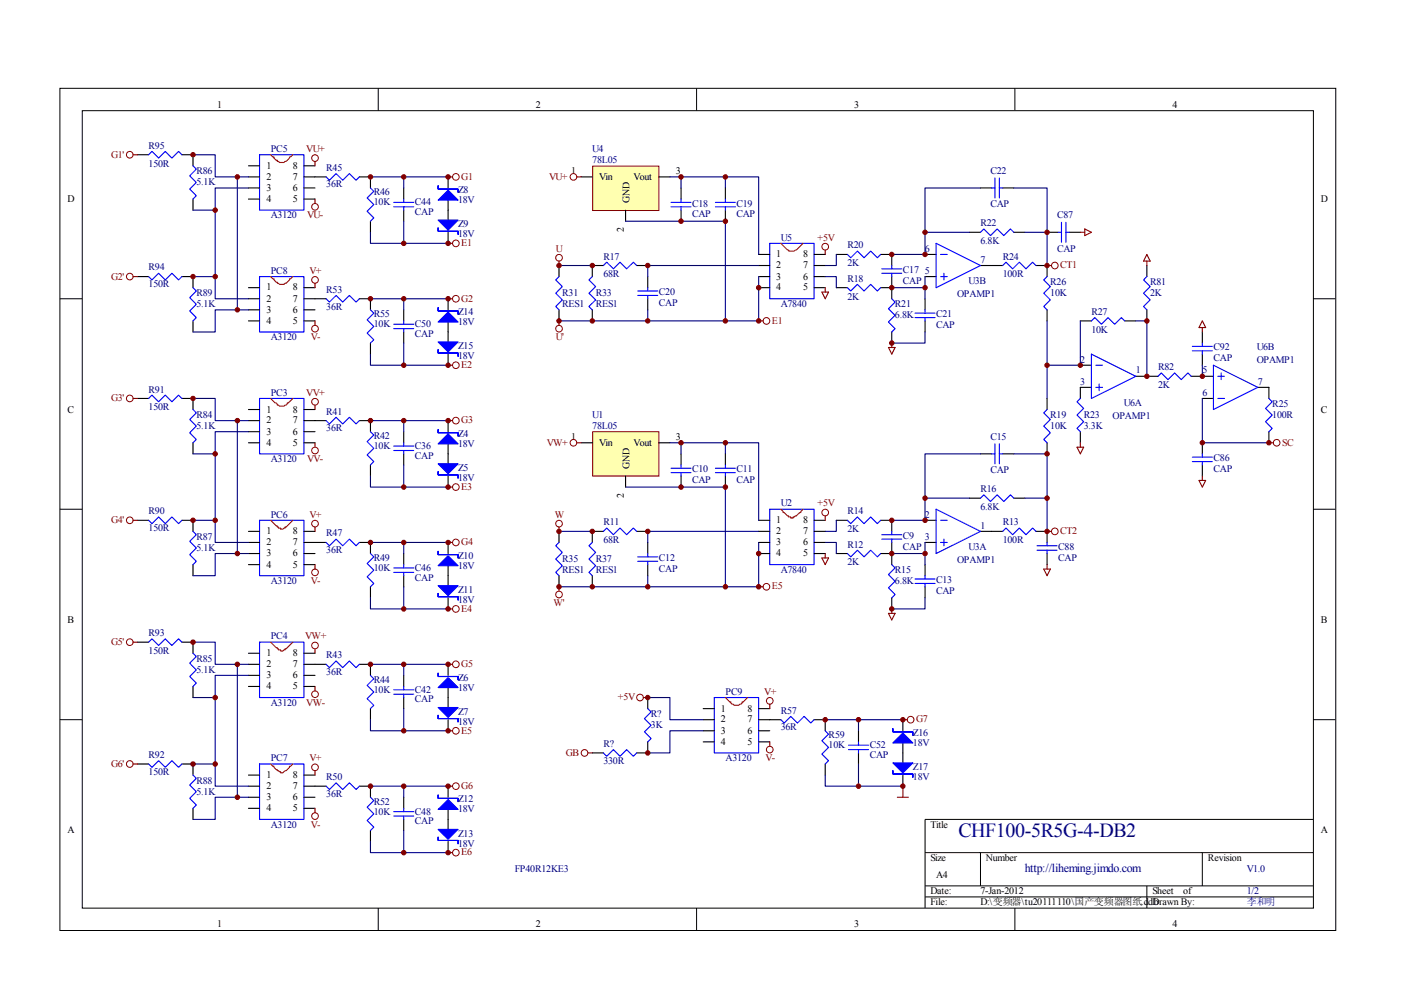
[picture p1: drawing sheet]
<svg xmlns="http://www.w3.org/2000/svg" width="297mm" height="210mm" viewBox="0 0 297 210" stroke-linecap="round" stroke-linejoin="round" font-family="sans-serif">
<g fill="none" stroke="#000" stroke-width=".21">
<path d="M12.7 18.7h270.5v178.6h-270.5zM80.2 18.7v4.7M147.7 18.7v4.7M215.2 18.7v4.7M17.4 23.5h261.1v169h-261.1zM12.7 63.3h4.7M278.4 63.3h4.7M12.7 108h4.7M278.4 108h4.7M12.7 152.6h4.7M278.4 152.6h4.7M278.4 173.7h-82.3v18.8"/>
<path d="M80.2 192.5v4.7M147.7 192.5v4.7M196.1 180.8h82.3M196.1 187.8h82.3M196.1 190.2h82.3M207.9 180.8v7M215.2 192.5v4.7M243.2 187.8v4.7M254.9 180.8v7"/>
</g>
<g fill="none" stroke="#00f" stroke-width=".23">
<path d="M31.5 32.8l.7-.7 1.4 1.4 1.4-1.4 1.4 1.4 1.5-1.4 .7 .7M40.9 35.2l.7 .7-1.4 1.4 1.4 1.4-1.4 1.4 1.4 1.4-.7 .7M55 32.8h9.4v11.8h-9.4zM69.1 37.5l.7 .7 1.5-1.4 1.4 1.4 1.4-1.4 1.4 1.4 .7-.7M78.5 39.9l.8 .7-1.5 1.4 1.5 1.4-1.5 1.4 1.5 1.4-.8 .7M31.5 58.6l.7 .7 1.4-1.4 1.4 1.4 1.4-1.4 1.5 1.4 .7-.7M55 58.6h9.4v11.8h-9.4zM83.5 42.9h4.2M83.5 43.9h4.2M85.6 42.2v.7M85.6 43.9v.7M163.2 51.6h9.4v11.7h-9.4z"/>
<path d="M40.9 61l.7 .7-1.4 1.4 1.4 1.4-1.4 1.4 1.4 1.4-.7 .7M69.1 63.3l.7 .7 1.5-1.4 1.4 1.4 1.4-1.4 1.4 1.4 .7-.7M78.5 65.7l.8 .7-1.5 1.4 1.5 1.4-1.5 1.4 1.5 1.4-.8 .7M83.5 68.7h4.2M83.5 69.7h4.2M85.6 68v.7M85.6 69.7v.7M31.5 84.5l.7-.7 1.4 1.4 1.4-1.4 1.4 1.4 1.5-1.4 .7 .7M40.9 86.8l.7 .7-1.4 1.4 1.4 1.5-1.4 1.4 1.4 1.4-.7 .7M55 84.5h9.4v11.7h-9.4zM69.1 89.2l.7 .7 1.5-1.4 1.4 1.4 1.4-1.4 1.4 1.4 .7-.7M78.5 91.5l.8 .7-1.5 1.4 1.5 1.5-1.5 1.4 1.5 1.4-.8 .7"/>
<path d="M83.5 94.6h4.2M83.5 95.5h4.2M85.6 93.9v.7M85.6 95.5v.7M31.5 110.3l.7 .7 1.4-1.4 1.4 1.4 1.4-1.4 1.5 1.4 .7-.7M40.9 112.7l.7 .7-1.4 1.4 1.4 1.4-1.4 1.4 1.4 1.4-.7 .7M55 110.3h9.4v11.8h-9.4zM69.1 115l.7 .7 1.5-1.4 1.4 1.4 1.4-1.4 1.4 1.4 .7-.7M78.5 117.4l.8 .7-1.5 1.4 1.5 1.4-1.5 1.4 1.5 1.4-.8 .7M85.6 119.7v.7M31.5 136.2l.7-.8 1.4 1.5 1.4-1.5 1.4 1.5 1.5-1.5 .7 .8M40.9 138.5l.7 .7-1.4 1.4 1.4 1.4-1.4 1.4 1.4 1.4-.7 .7"/>
<path d="M55 136.2h9.4v11.7h-9.4zM83.5 120.4h4.2M83.5 121.4h4.2M85.6 121.4v.7M69.1 140.9l.7 .7 1.5-1.5 1.4 1.5 1.4-1.5 1.4 1.5 .7-.7M78.5 143.2l.8 .7-1.5 1.4 1.5 1.4-1.5 1.4 1.5 1.4-.8 .7M83.5 146.3h4.2M83.5 147.2h4.2M85.6 145.5v.8M85.6 147.2v.7M31.5 162l.7 .7 1.4-1.4 1.4 1.4 1.4-1.4 1.5 1.4 .7-.7M40.9 164.3l.7 .7-1.4 1.5 1.4 1.4-1.4 1.4 1.4 1.4-.7 .7"/>
<path d="M55 162h9.4v11.7h-9.4zM69.1 166.7l.7 .7 1.5-1.4 1.4 1.4 1.4-1.4 1.4 1.4 .7-.7M78.5 169l.8 .7-1.5 1.4 1.5 1.5-1.5 1.4 1.5 1.4-.8 .7M83.5 172.1h4.2M83.5 173h4.2M85.6 171.4v.7M85.6 173v.7"/>
</g>
<g fill="none" stroke="#000" stroke-width=".23">
<path d="M29.2 32.8h2.3M38.6 32.8h2.3v2.4M52.7 35.2h2.3M52.7 37.5h2.3M52.7 39.9h2.3M64.4 35.2h2.4M64.4 37.5h4.7M64.4 39.9h2.4M76.2 37.5h2.3v2.4M85.6 39.9v2.3M95 37.5v2.4M29.2 58.6h2.3"/>
<path d="M38.6 58.6h2.3v2.4M40.9 42.2v2.4M52.7 42.2h2.3M64.4 42.2h2.4M78.5 46.9v2.4M85.6 44.6v2.3M95 42.2v4.7M95 49.3v2.3M160.9 58.6h2.3M160.9 53.9h2.3M160.9 56.3h2.3M172.6 58.6h2.4"/>
<path d="M172.6 53.9h2.4M172.6 56.3h2.4M40.9 68v2.4M52.7 61h2.3M52.7 63.3h2.3M52.7 65.7h2.3M52.7 68h2.3M64.4 61h2.4M64.4 63.3h4.7M64.4 65.7h2.4M64.4 68h2.4M76.2 63.3h2.3v2.4"/>
<path d="M78.5 72.7v2.4M85.6 65.7v2.3M85.6 70.4v2.3M95 63.3v2.4M95 68v4.7M95 75.1v2.3M160.9 61h2.3M172.6 61h2.4M29.2 84.5h2.3M38.6 84.5h2.3v2.3M40.9 93.9v2.3M52.7 86.8h2.3"/>
<path d="M52.7 89.2h2.3M52.7 91.5h2.3M52.7 93.9h2.3M64.4 86.8h2.4M64.4 89.2h4.7M64.4 91.5h2.4M64.4 93.9h2.4M76.2 89.2h2.3v2.3M78.5 98.6v2.3M85.6 91.5v2.4M85.6 96.2v2.4M95 89.2v2.3"/>
<path d="M95 93.9v4.7M29.2 110.3h2.3M38.6 110.3h2.3v2.4M40.9 119.7v2.4M52.7 112.7h2.3M52.7 115h2.3M52.7 117.4h2.3M52.7 119.7h2.3M64.4 112.7h2.4M64.4 115h4.7M64.4 117.4h2.4M64.4 119.7h2.4"/>
<path d="M76.2 115h2.3v2.4M85.6 117.4v2.3M95 100.9v2.4M95 115v2.4M95 119.7v4.7M29.2 136.2h2.3M38.6 136.2h2.3v2.3M52.7 138.5h2.3M64.4 138.5h2.4M78.5 124.4v2.4M85.6 122.1v2.3M95 126.8v2.3"/>
<path d="M40.9 145.5v2.4M52.7 140.9h2.3M52.7 143.2h2.3M52.7 145.5h2.3M64.4 140.9h4.7M64.4 143.2h2.4M64.4 145.5h2.4M76.2 140.9h2.3v2.3M78.5 150.2v2.4M85.6 143.2v2.3M85.6 147.9v2.3M95 140.9v2.3"/>
<path d="M95 145.5v4.7M95 152.6v2.3M29.2 162h2.3M38.6 162h2.3v2.3M40.9 171.4v2.3M52.7 164.3h2.3M52.7 166.7h2.3M52.7 169h2.3M52.7 171.4h2.3M64.4 164.3h2.4M64.4 166.7h4.7M64.4 169h2.4"/>
<path d="M64.4 171.4h2.4M76.2 166.7h2.3v2.3M78.5 176.1v2.3M85.6 169v2.4M85.6 173.7v2.4M95 166.7v2.3M95 171.4v4.7M95 178.4v2.4"/>
</g>
<path d="M57.4 32.8l.5 .5h.2a.83 .83 0 0 0 .7 .7v.2a1.83 1.83 0 0 0 2.1-.2l.5-.5v-.2h.2l.5-.5M57.4 58.6l.5 .5h.2a.82 .82 0 0 0 .7 .7v.3a1.81 1.81 0 0 0 2.1-.3l.5-.5v-.2h.2l.5-.5M165.6 51.6l1.4 1.4h.2v.2a2.17 2.17 0 0 0 2.1-.7l1-.9M57.4 84.5l.9 .9h.3a1.17 1.17 0 0 0 1.8 .5h.3l.2-.5h.2l1-.9M57.4 110.3l1.2 1.2h.2v.2h.2v.3h.5v.2h.5l.4-.2v-.3h.3l1.4-1.4M57.4 136.2l1.2 1.1h.2v.3h.2v.2h.5v.2h.5l.4-.2v-.2h.3l1.4-1.4M57.4 162l.5 .5h.2a.82 .82 0 0 0 .7 .7v.2l.7 .2v.3a.74 .74 0 0 0 .9-.5h.3l.7-.7v-.2h.2l.5-.5" fill="none" stroke="#f00" stroke-width=".23"/>
<g fill="#00f" stroke="#00f" stroke-width=".23">
<path d="M92.9 42.4l2.1-2.1 2.1 2.1z"/>
<path d="M92.9 46.7h4.2l-2.1 2.1z"/>
<path d="M92.9 68.3l2.1-2.1 2.1 2.1z"/>
<path d="M92.9 72.5h4.2l-2.1 2.1z"/>
<path d="M92.9 94.1l2.1-2.1 2.1 2.1z"/>
<path d="M92.9 98.3h4.2l-2.1 2.1z"/>
<path d="M92.9 119.9l2.1-2.1 2.1 2.1z"/>
<path d="M92.9 124.2h4.2l-2.1 2.1z"/>
<path d="M92.9 145.8l2.1-2.1 2.1 2.1z"/>
<path d="M92.9 150h4.2l-2.1 2.1z"/>
<path d="M92.9 171.6l2.1-2.1 2.1 2.1z"/>
<path d="M92.9 175.8h4.2l-2.1 2.2z"/>
<path d="M92.9 39.4v.7h4.2v.7v-.7h-4.2z" fill-rule="evenodd"/>
<path d="M92.9 48.3v.7h4.2v.7v-.7h-4.2z" fill-rule="evenodd"/>
<path d="M92.9 65.2v.7h4.2v.7v-.7h-4.2z" fill-rule="evenodd"/>
<path d="M92.9 74.1v.8h4.2v.7v-.7h-4.2z" fill-rule="evenodd"/>
<path d="M92.9 91.1v.7h4.2v.7v-.7h-4.2z" fill-rule="evenodd"/>
<path d="M92.9 100v.7h4.2v.7v-.7h-4.2z" fill-rule="evenodd"/>
<path d="M92.9 116.9v.7h4.2v.7v-.7h-4.2z" fill-rule="evenodd"/>
<path d="M92.9 125.8v.7h4.2v.7v-.7h-4.2z" fill-rule="evenodd"/>
<path d="M92.9 142.7v.7h4.2v.7v-.7h-4.2z" fill-rule="evenodd"/>
<path d="M92.9 151.7v.7h4.2v.7v-.7h-4.2z" fill-rule="evenodd"/>
<path d="M92.9 168.6v.7h4.2v.7v-.7h-4.2z" fill-rule="evenodd"/>
<path d="M92.9 177.5v.7h4.2v.7v-.7h-4.2z" fill-rule="evenodd"/>
</g>
<g fill="none" stroke="#800000" stroke-width=".21">
<circle cx="27.5" cy="32.8" r=".71"/>
<circle cx="66.8" cy="33.5" r=".71"/>
<circle cx="96.7" cy="37.5" r=".7"/>
<circle cx="27.5" cy="58.6" r=".71"/>
<circle cx="66.8" cy="43.9" r=".71"/>
<circle cx="66.8" cy="59.3" r=".71"/>
<circle cx="96.7" cy="51.6" r=".71"/>
<circle cx="66.8" cy="69.7" r=".71"/>
<circle cx="96.7" cy="63.3" r=".7"/>
<circle cx="96.7" cy="77.4" r=".7"/>
<circle cx="27.5" cy="84.5" r=".71"/>
<circle cx="66.8" cy="85.2" r=".71"/>
<circle cx="66.8" cy="95.5" r=".71"/>
<circle cx="96.7" cy="89.2" r=".7"/>
<circle cx="27.5" cy="110.3" r=".71"/>
<circle cx="66.8" cy="111" r=".71"/>
<circle cx="96.7" cy="115" r=".7"/>
<circle cx="96.7" cy="103.3" r=".7"/>
<circle cx="27.5" cy="136.2" r=".71"/>
<circle cx="66.8" cy="121.4" r=".71"/>
<circle cx="66.8" cy="136.9" r=".71"/>
<circle cx="96.7" cy="129.1" r=".71"/>
<circle cx="66.8" cy="147.2" r=".71"/>
<circle cx="96.7" cy="140.8" r=".71"/>
<circle cx="96.7" cy="154.9" r=".7"/>
<circle cx="27.5" cy="162" r=".71"/>
<circle cx="66.8" cy="173" r=".71"/>
<circle cx="66.8" cy="162.7" r=".71"/>
<circle cx="96.7" cy="166.7" r=".7"/>
<circle cx="96.7" cy="180.8" r=".7"/>
</g>
<g fill="none" stroke="#800000" stroke-width=".23">
<path d="M28.2 32.8h1M66.8 34.2v1M95 37.5h.9M28.2 58.6h1M66.8 42.2v.9M95 51.6h.9M66.8 60.1v.9M66.8 68v1M95 63.3h.9M95 77.4h.9M28.2 84.5h1M66.8 85.9v.9"/>
<path d="M66.8 93.9v.9M95 89.2h.9M28.2 110.3h1M66.8 111.7v1M66.8 119.7v1M95 103.3h.9M95 115h.9M28.2 136.2h1M66.8 137.6v.9M95 129.1h.9M66.8 145.5v1M95 140.9h.9"/>
<path d="M95 154.9h.9M28.2 162h1M66.8 163.4v.9M66.8 171.4v.9M95 166.7h.9M95 180.8h.9"/>
</g>
<g fill="none" stroke="#000080" stroke-width=".23">
<path d="M40.9 32.8h4.7v4.7h7.1M50.3 37.5v28.2M52.7 39.9h-7.1v4.7h-4.7M78.5 37.5h16.5M85.6 37.5v2.4M40.9 58.6h4.7v4.7h7.1M45.6 44.6v14M78.5 49.3v2.3h16.5M85.6 46.9v4.7M52.7 65.7h-7.1v4.7h-4.7M78.5 75.1v2.3h16.5M78.5 63.3h16.5"/>
<path d="M85.6 63.3v2.4M85.6 72.7v4.7M40.9 84.5h4.7v4.7h7.1M45.6 96.2v14.1M50.3 89.2v28.2M52.7 91.5h-7.1v4.7h-4.7M78.5 89.2h16.5M85.6 89.2v2.3M85.6 98.6v4.7M40.9 110.3h4.7v4.7h7.1M52.7 117.4h-7.1v4.7h-4.7M78.5 100.9v2.4h16.5"/>
<path d="M78.5 115h16.5M85.6 115v2.4M40.9 136.2h4.7v4.7h7.1M78.5 126.8v2.3h16.5M85.6 124.4v4.7M45.6 147.9v14.1M50.3 140.9v28.1M52.7 143.2h-7.1v4.7h-4.7M78.5 152.6v2.3h16.5M78.5 140.9h16.5M85.6 140.9v2.3M85.6 150.2v4.7"/>
<path d="M40.9 162h4.7v4.7h7.1M52.7 169h-7.1v4.7h-4.7M78.5 178.4v2.4h16.5M78.5 166.7h16.5M85.6 166.7v2.3M85.6 176.1v4.7"/>
</g>
<g fill="#800000" stroke="#800000" stroke-width=".21">
<circle cx="40.9" cy="32.8" r=".47"/>
<circle cx="78.5" cy="37.5" r=".47"/>
<circle cx="95" cy="37.5" r=".47"/>
<circle cx="95" cy="51.6" r=".47"/>
<circle cx="85.6" cy="51.6" r=".47"/>
<circle cx="85.6" cy="37.5" r=".47"/>
<circle cx="78.5" cy="63.3" r=".47"/>
<circle cx="85.6" cy="77.4" r=".47"/>
<circle cx="85.6" cy="63.3" r=".47"/>
<circle cx="40.9" cy="84.5" r=".47"/>
<circle cx="78.5" cy="89.2" r=".47"/>
<circle cx="85.6" cy="103.3" r=".47"/>
<circle cx="85.6" cy="89.2" r=".47"/>
<circle cx="78.5" cy="115" r=".47"/>
<circle cx="85.6" cy="129.1" r=".47"/>
<circle cx="85.6" cy="115" r=".47"/>
<circle cx="40.9" cy="136.2" r=".47"/>
<circle cx="78.5" cy="140.8" r=".47"/>
<circle cx="85.6" cy="154.9" r=".47"/>
<circle cx="85.6" cy="140.8" r=".47"/>
<circle cx="78.5" cy="166.7" r=".47"/>
<circle cx="85.6" cy="180.8" r=".47"/>
<circle cx="85.6" cy="166.7" r=".47"/>
<circle cx="45.6" cy="44.6" r=".47"/>
<circle cx="45.6" cy="58.6" r=".47"/>
<circle cx="50.3" cy="65.7" r=".47"/>
<circle cx="50.3" cy="37.5" r=".47"/>
<circle cx="45.6" cy="96.2" r=".47"/>
<circle cx="45.6" cy="110.3" r=".47"/>
<circle cx="50.3" cy="117.4" r=".47"/>
<circle cx="50.3" cy="89.2" r=".47"/>
<circle cx="45.6" cy="147.9" r=".47"/>
<circle cx="45.6" cy="162" r=".47"/>
<circle cx="50.3" cy="169" r=".47"/>
<circle cx="50.3" cy="140.8" r=".47"/>
<circle cx="95" cy="89.2" r=".47"/>
<circle cx="95" cy="103.3" r=".47"/>
<circle cx="95" cy="115" r=".47"/>
<circle cx="95" cy="129.1" r=".47"/>
<circle cx="95" cy="63.3" r=".47"/>
<circle cx="95" cy="77.4" r=".47"/>
<circle cx="95" cy="140.8" r=".47"/>
<circle cx="95" cy="154.9" r=".47"/>
<circle cx="95" cy="166.7" r=".47"/>
<circle cx="95" cy="180.8" r=".47"/>
<circle cx="40.9" cy="58.6" r=".47"/>
<circle cx="40.9" cy="110.3" r=".47"/>
<circle cx="40.9" cy="162" r=".47"/>
</g>
<path d="M125.7 35.3h14v9.3h-14z" fill="#ffffb0"/>
<g fill="none" stroke="#800000" stroke-width=".21">
<path d="M125.6 35.2h14.1v9.4h-14.1z"/>
<circle cx="121.6" cy="37.5" r=".7"/>
<circle cx="118.5" cy="54.7" r=".71"/>
<circle cx="175" cy="52.3" r=".71"/>
<circle cx="118.5" cy="69.7" r=".7"/>
<circle cx="162.5" cy="68" r=".71"/>
<circle cx="270.7" cy="93.9" r=".7"/>
</g>
<g fill="none" stroke="#000" stroke-width=".23">
<path d="M123.2 37.5h2.4M139.7 37.5h2.3M144.4 39.9v2.3M153.8 39.9v2.3M207.9 39.9h2.3M212.6 39.9h2.3M118.5 56.3v2.3M127.9 56.3h-2.3v2.3M132.6 44.6v2.3M135 56.3h2.3M137.3 58.6v2.4M144.4 44.6v2.3"/>
<path d="M153.8 44.6v2.3M177.3 53.9h2.4M186.7 53.9h2.4M196.1 53.9h2.4M196.1 58.6h2.4M205.5 49.3h2.4M207.9 56.3h4.7M214.9 49.3h2.4M219.6 56.3h2.4M243.2 56.3v2.3M118.5 65.7v2.3M125.6 65.7v2.3"/>
<path d="M137.3 63.3v2.4M177.3 61h2.4M186.7 61h2.4v2.3M189.1 70.4v2.3M196.1 63.3v2.4M196.1 68v2.4M229 68h2.4M229 77.4h2.4M238.5 68h2.3M240.8 79.8h4.7M243.2 65.7v2.3M252.6 79.8h4.7"/>
<path d="M229 91.5v2.4M231.4 82.1h-2.4v2.4M254.9 84.5h2.4M266.7 82.1h2.3v2.4M269 91.5v2.4M160.9 110.3h2.3M160.9 112.7h2.3M160.9 115h2.3M160.9 117.4h2.3M172.6 110.3h2.4M172.6 112.7h2.4M172.6 115h2.4"/>
<path d="M172.6 117.4h2.4"/>
</g>
<g fill="none" stroke="#00f" stroke-width=".23">
<path d="M210.2 39.9h.7M210.9 37.7v4.3M211.9 39.9h.7M211.9 37.7v4.3M118.5 58.6l-.7 .7 1.4 1.5-1.4 1.4 1.4 1.4-1.4 1.4 .7 .7M125.6 58.6l-.7 .7 1.4 1.5-1.4 1.4 1.4 1.4-1.4 1.4 .7 .7M127.9 56.3l.7-.7 1.4 1.4 1.5-1.4 1.4 1.4 1.4-1.4 .7 .7M142.3 42.9h4.2M142.3 43.9h4.2M144.4 42.2v.7M144.4 43.9v.7M151.7 42.9h4.2"/>
<path d="M151.7 43.9h4.2M153.8 42.2v.7M153.8 43.9v.7M179.7 53.9l.7 .8 1.4-1.5 1.4 1.5 1.4-1.5 1.4 1.5 .7-.8M198.5 51.6l9.4 4.7-9.4 4.7zM199.4 53.9h1.4M199.4 58.6h1.4M200.1 57.9v1.4M207.9 49.3l.7-.8 1.4 1.5 1.4-1.5 1.4 1.5 1.4-1.5 .7 .8M212.6 56.3l.7-.7 1.4 1.4 1.4-1.4 1.4 1.4 1.4-1.4 .7 .7M243.2 58.6l-.7 .7 1.4 1.5-1.4 1.4 1.4 1.4-1.4 1.4 .7 .7M135.2 61.7h4.3"/>
<path d="M135.2 62.6h4.3M137.3 61v.7M137.3 62.6v.7M179.7 61l.7 .7 1.4-1.4 1.4 1.4 1.4-1.4 1.4 1.4 .7-.7M189.1 63.3l.7 .7-1.4 1.5 1.4 1.4-1.4 1.4 1.4 1.4-.7 .7M194 66.4h4.2M194 67.3h4.2M196.1 65.7v.7M196.1 67.3v.7M231.4 68l.7-.7 1.4 1.4 1.4-1.4 1.4 1.4 1.4-1.4 .8 .7M231.4 75.1l9.4 4.7-9.4 4.7zM232.3 77.4h1.5"/>
<path d="M245.5 79.8l.7-.7 1.4 1.4 1.4-1.4 1.4 1.4 1.5-1.4 .7 .7M257.3 77.4l9.4 4.7-9.4 4.7zM258.2 79.8h1.4M258.9 79.1v1.4M229 84.5l-.7 .7 1.5 1.4-1.5 1.4 1.5 1.4-1.5 1.4 .7 .7M232.3 82.1h1.5M233 81.4v1.4M258.2 84.5h1.4M269 84.5l.7 .7-1.4 1.4 1.4 1.4-1.4 1.4 1.4 1.4-.7 .7M163.2 108h9.4v11.7h-9.4z"/>
</g>
<g fill="none" stroke="#800000" stroke-width=".23">
<path d="M122.3 37.5h.9M118.5 55.4v.9M175 53v.9M243.2 53.9l.7 1.5h-1.4zM243.2 55.4v.9M118.5 68v1M160.9 68h.9M174.3 61.9h1.4l-.7 1.4zM175 61v.9M188.4 73.7h1.4l-.7 1.4zM189.1 72.7v1M228.3 94.8h1.5l-.8 1.4z"/>
<path d="M229 93.9v.9M269 93.9h1"/>
</g>
<g fill="none" stroke="#000080" stroke-width=".23">
<path d="M142 37.5h18.9v16.4M144.4 37.5v2.4M153.8 37.5v2.4M207.9 39.9h-11.8v14h-7M214.9 39.9h7.1v16.4M118.5 56.3h7.1M132.6 46.9h21.2v21.1M160.9 56.3h-23.6v2.3M160.9 58.6v9.4h-42.4M175 58.6h2.3v2.4M177.3 53.9v2.4h-2.3M196.1 58.6v4.7"/>
<path d="M196.1 49.3h9.4M217.3 49.3h4.7M137.3 65.7v2.3M189.1 61h7M196.1 70.4v2.3h-7M229 68v9.4M240.8 68h2.4v11.8"/>
</g>
<g fill="#800000" stroke="#800000" stroke-width=".21">
<circle cx="160.9" cy="61" r=".47"/>
<circle cx="125.6" cy="56.3" r=".47"/>
<circle cx="137.3" cy="56.3" r=".47"/>
<circle cx="125.6" cy="68" r=".47"/>
<circle cx="118.5" cy="68" r=".47"/>
<circle cx="118.5" cy="56.3" r=".47"/>
<circle cx="144.4" cy="37.5" r=".47"/>
<circle cx="144.4" cy="46.9" r=".47"/>
<circle cx="153.8" cy="37.5" r=".47"/>
<circle cx="153.8" cy="46.9" r=".47"/>
<circle cx="160.9" cy="68" r=".47"/>
<circle cx="137.3" cy="68" r=".47"/>
<circle cx="153.8" cy="68" r=".47"/>
<circle cx="189.1" cy="72.7" r=".47"/>
<circle cx="196.1" cy="53.9" r=".47"/>
<circle cx="196.1" cy="61" r=".47"/>
<circle cx="196.1" cy="49.3" r=".47"/>
</g>
<path d="M165.6 108l.4 .4v.3h.3l.7 .7h.2v.2h.5v.2h.4v-.2l.7-.2 .8-.7h.2v-.3l.5-.4" fill="none" stroke="#f00" stroke-width=".23"/>
<path d="M125.7 91.6h14v9.3h-14z" fill="#ffffb0"/>
<g fill="none" stroke="#800000" stroke-width=".21">
<path d="M125.6 91.5h14.1v9.4h-14.1z"/>
<circle cx="223.6" cy="56.3" r=".7"/>
<circle cx="121.6" cy="93.9" r=".7"/>
<circle cx="118.5" cy="111" r=".7"/>
<circle cx="175" cy="108.7" r=".71"/>
<circle cx="223.6" cy="112.7" r=".71"/>
<circle cx="118.5" cy="126.1" r=".71"/>
<circle cx="162.5" cy="124.4" r=".71"/>
<circle cx="123.9" cy="159.6" r=".71"/>
<circle cx="135.7" cy="147.9" r=".71"/>
<circle cx="163.2" cy="148.6" r=".71"/>
<circle cx="163.2" cy="158.9" r=".71"/>
<circle cx="193.1" cy="152.6" r=".71"/>
</g>
<g fill="none" stroke="#000" stroke-width=".23">
<path d="M189.1 53.9v2.4M189.1 58.6v2.4M222 56.3v2.3M222 49.3h2.3M226.7 49.3h2.3M222 65.7v2.3M254.9 70.4v2.3M254.9 75.1v2.3M123.2 93.9h2.4M139.7 93.9h2.3M144.4 96.2v2.4M153.8 96.2v2.4"/>
<path d="M207.9 96.2h2.3M212.6 96.2h2.3M222 84.5v2.3M222 93.9v2.3M254.9 93.9v2.3M254.9 98.6v2.3M118.5 112.7v2.3M127.9 112.7h-2.3v2.3M132.6 100.9v2.4M135 112.7h2.3M137.3 115v2.4M137.3 119.7v2.4"/>
<path d="M144.4 100.9v2.4M153.8 100.9v2.4M177.3 110.3h2.4M177.3 117.4h2.4M186.7 110.3h2.4v2.4M186.7 117.4h2.4M189.1 115v4.7M196.1 110.3h2.4M196.1 115h2.4M196.1 119.7v2.4M205.5 105.6h2.4M207.9 112.7h4.7"/>
<path d="M214.9 105.6h2.4M219.6 112.7h2.4v2.3M222 117.4v2.3M118.5 122.1v2.3M125.6 122.1v2.3M189.1 126.8v2.3M196.1 124.4v2.4M125.6 159.6h2.3M137.3 147.9v2.3M137.3 157.3v2.3h-2.3M149.1 150.2h2.3M149.1 152.6h2.3"/>
<path d="M149.1 154.9h2.3M149.1 157.3h2.3M160.9 150.2h2.3M160.9 152.6h4.7M160.9 154.9h2.3M160.9 157.3h2.3M172.6 152.6h2.4v2.3M182 154.9v2.4M182 159.6v2.4M191.4 152.6v2.3M191.4 157.3v4.7M175 162v2.3"/>
<path d="M191.4 164.3v2.4"/>
</g>
<g fill="none" stroke="#00f" stroke-width=".23">
<path d="M187 57.9h4.2M187 57h4.2M189.1 56.3v.7M189.1 57.9v.7M222 58.6l-.7 .7 1.4 1.5-1.4 1.4 1.4 1.4-1.4 1.4 .7 .7M224.3 49.3h.8M225.1 47.1v4.3M226 49.3h.7M226 47.1v4.3M252.8 74.4h4.2M252.8 73.4h4.2M254.9 72.7v.7"/>
<path d="M254.9 74.4v.7M142.3 99.3h4.2M144.4 98.6v.7M151.7 99.3h4.2M153.8 98.6v.7M210.2 96.2h.7M210.9 94.1v4.2M211.9 96.2h.7M211.9 94.1v4.2M222 86.8l-.7 .7 1.4 1.4-1.4 1.5 1.4 1.4-1.4 1.4 .7 .7M252.8 97.9h4.2M252.8 96.9h4.2"/>
<path d="M254.9 96.2v.7M254.9 97.9v.7M118.5 115l-.7 .7 1.4 1.4-1.4 1.4 1.4 1.4-1.4 1.5 .7 .7M125.6 115l-.7 .7 1.4 1.4-1.4 1.4 1.4 1.4-1.4 1.5 .7 .7M127.9 112.7l.7-.7 1.4 1.4 1.5-1.4 1.4 1.4 1.4-1.4 .7 .7M135.2 118.1h4.3M135.2 119h4.3M137.3 117.4v.7M137.3 119v.7M142.3 100.2h4.2M144.4 100.2v.7M151.7 100.2h4.2"/>
<path d="M153.8 100.2v.7M179.7 110.3l.7 .7 1.4-1.4 1.4 1.4 1.4-1.4 1.4 1.4 .7-.7M179.7 117.4l.7 .7 1.4-1.4 1.4 1.4 1.4-1.4 1.4 1.4 .7-.7M187 114.3h4.2M187 113.4h4.2M189.1 119.7l.7 .7-1.4 1.4 1.4 1.4-1.4 1.4 1.4 1.5-.7 .7M189.1 112.7v.7M189.1 114.3v.7M198.5 108l9.4 4.7-9.4 4.7zM199.4 110.3h1.4M199.4 115h1.4M200.1 114.3v1.4"/>
<path d="M207.9 105.6l.7-.7 1.4 1.4 1.4-1.4 1.4 1.4 1.4-1.4 .7 .7M212.6 112.7l.7-.7 1.4 1.4 1.4-1.4 1.4 1.4 1.4-1.4 .7 .7M219.9 115.7h4.2M219.9 116.7h4.2M222 115v.7M222 116.7v.7M194 122.8h4.2M194 123.7h4.2M196.1 122.1v.7M196.1 123.7v.7M127.9 159.6l.7 .7 1.4-1.4 1.5 1.4 1.4-1.4 1.4 1.4 .7-.7M137.3 150.2l.7 .7-1.4 1.5 1.4 1.4-1.4 1.4 1.4 1.4-.7 .7"/>
<path d="M151.4 147.9h9.5v11.7h-9.5zM165.6 152.6l.7 .7 1.4-1.4 1.4 1.4 1.4-1.4 1.4 1.4 .7-.7M175 154.9l.7 .7-1.4 1.5 1.4 1.4-1.4 1.4 1.4 1.4-.7 .7M179.9 158h4.2M179.9 158.9h4.2M182 157.3v.7M182 158.9v.7"/>
</g>
<g fill="none" stroke="#800000" stroke-width=".23">
<path d="M222 56.3h.9M229 49.3h1M230 48.5l1.4 .8-1.4 .7zM254.9 68l.7 1.5h-1.4zM254.9 69.5v.9M122.3 93.9h.9M118.5 111.7v1M174.3 118.3h1.4l-.7 1.4zM175 109.4v.9M175 117.4v.9M222 112.7h.9M222 119.7v1"/>
<path d="M254.2 101.9h1.4l-.7 1.4zM254.9 100.9v1M118.5 124.4v.9M160.9 124.4h.9M188.4 130h1.4l-.7 1.5zM189.1 129.1v.9M221.3 120.7h1.4l-.7 1.4zM124.6 159.6h1M136.4 147.9h.9M163.2 149.3v.9M163.2 157.3v.9M191.4 152.6h1"/>
<path d="M190.2 169h2.4M191.4 166.7v2.3"/>
</g>
<g fill="none" stroke="#000080" stroke-width=".23">
<path d="M222 68v16.5M222 77.4h7M254.9 77.4v2.4M142 93.9h18.9v16.4M144.4 93.9v2.3M153.8 93.9v2.3M207.9 96.2h-11.8v14.1h-7M214.9 96.2h7.1v16.5M254.9 84.5v9.4h14.1M118.5 112.7h7.1M132.6 103.3h21.2v21.1M160.9 112.7h-23.6v2.3"/>
<path d="M160.9 115v9.4h-42.4M175 115h2.3v2.4M177.3 110.3v2.4h-2.3M189.1 117.4h7M196.1 115v4.7M196.1 105.6h9.4M217.3 105.6h4.7M137.3 122.1v2.3M196.1 126.8v2.3h-7M137.3 147.9h4.7v4.7h7.1M149.1 154.9h-7.1v4.7h-4.7M175 152.6h16.4"/>
<path d="M182 152.6v2.3M175 164.3v2.4h16.4M182 162v4.7"/>
</g>
<g fill="#800000" stroke="#800000" stroke-width=".21">
<circle cx="160.9" cy="117.4" r=".47"/>
<circle cx="125.6" cy="112.7" r=".47"/>
<circle cx="137.3" cy="112.7" r=".47"/>
<circle cx="125.6" cy="124.4" r=".47"/>
<circle cx="144.4" cy="103.3" r=".47"/>
<circle cx="153.8" cy="103.3" r=".47"/>
<circle cx="137.3" cy="124.4" r=".47"/>
<circle cx="144.4" cy="93.9" r=".47"/>
<circle cx="153.8" cy="93.9" r=".47"/>
<circle cx="153.8" cy="124.4" r=".47"/>
<circle cx="189.1" cy="129.1" r=".47"/>
<circle cx="196.1" cy="110.3" r=".47"/>
<circle cx="196.1" cy="117.4" r=".47"/>
<circle cx="222" cy="105.6" r=".47"/>
<circle cx="196.1" cy="105.6" r=".47"/>
<circle cx="243.2" cy="79.8" r=".47"/>
<circle cx="243.2" cy="68" r=".47"/>
<circle cx="222" cy="96.2" r=".47"/>
<circle cx="229" cy="77.4" r=".47"/>
<circle cx="222" cy="77.4" r=".47"/>
<circle cx="222" cy="56.3" r=".47"/>
<circle cx="222" cy="112.7" r=".47"/>
<circle cx="222" cy="49.3" r=".47"/>
<circle cx="118.5" cy="112.7" r=".47"/>
<circle cx="118.5" cy="124.4" r=".47"/>
<circle cx="160.9" cy="124.4" r=".47"/>
<circle cx="189.1" cy="53.9" r=".47"/>
<circle cx="189.1" cy="61" r=".47"/>
<circle cx="189.1" cy="110.3" r=".47"/>
<circle cx="189.1" cy="117.4" r=".47"/>
<circle cx="254.9" cy="93.9" r=".47"/>
<circle cx="254.9" cy="79.8" r=".47"/>
<circle cx="175" cy="152.6" r=".47"/>
<circle cx="182" cy="166.7" r=".47"/>
<circle cx="182" cy="152.6" r=".47"/>
<circle cx="191.4" cy="152.6" r=".47"/>
<circle cx="191.4" cy="166.7" r=".47"/>
<circle cx="137.3" cy="159.6" r=".47"/>
<circle cx="137.3" cy="147.9" r=".47"/>
<circle cx="269" cy="93.9" r=".47"/>
</g>
<path d="M153.8 147.9l.9 .9h.3a1.17 1.17 0 0 0 1.9 .5h.2l.2-.5h.3l.9-.9" fill="none" stroke="#f00" stroke-width=".23"/>
<g fill="#00f" stroke="#00f" stroke-width=".23">
<path d="M189.3 157.5l2.1-2.1 2.1 2.1z"/>
<path d="M189.3 161.8h4.2l-2.1 2.1z"/>
<path d="M189.3 154.5v.7h4.2v.7v-.7h-4.2z" fill-rule="evenodd"/>
<path d="M189.3 163.4v.7h4.2v.7v-.7h-4.2z" fill-rule="evenodd"/>
</g>
<text font-size="4.2" fill="#000080" x="203.2" y="177.4">CHF100-5R5G-4-DB2</text>
<text font-size="2.5" fill="#000080" x="217.3" y="184.8">http://liheming.jimdo.com</text>
<g font-size="2.1">
<text x="46.1" y="22.9">1</text>
<text x="113.6" y="22.9">2</text>
<text x="181.1" y="22.9">3</text>
<text x="248.6" y="22.9">4</text>
<text x="56.5" y="35.7">1</text>
<text x="62.1" y="35.7">8</text>
<text x="56.5" y="38.1">2</text>
<text x="56.5" y="40.5">3</text>
<text x="62.1" y="40.5">6</text>
<text x="62.1" y="38.1">7</text>
<text x="121.1" y="36.9">1</text>
<text x="127" y="38.1">Vin</text>
<text x="134.3" y="38.1">Vout</text>
<text x="143.3" y="36.9">3</text>
<text x="14.3" y="42.8">D</text>
<text x="56.5" y="42.8">4</text>
<text x="62.1" y="42.8">5</text>
<text x="133.4" y="43.1" transform="rotate(-90 133.4 43.1)">GND</text>
<text x="280.1" y="42.8">D</text>
<text x="132.2" y="49.3" transform="rotate(-90 132.2 49.3)">2</text>
<text x="164.6" y="54.5">1</text>
<text x="164.6" y="56.9">2</text>
<text x="164.6" y="59.3">3</text>
<text x="170.3" y="59.3">6</text>
<text x="170.3" y="56.9">7</text>
<text x="170.3" y="54.5">8</text>
<text x="56.5" y="61.6">1</text>
<text x="56.5" y="63.9">2</text>
<text x="62.1" y="63.9">7</text>
<text x="62.1" y="61.6">8</text>
<text x="164.6" y="61.6">4</text>
<text x="170.3" y="61.6">5</text>
<text x="56.5" y="66.3">3</text>
<text x="56.5" y="68.7">4</text>
<text x="62.1" y="68.7">5</text>
<text x="62.1" y="66.3">6</text>
<text x="14.3" y="87.5">C</text>
<text x="56.5" y="87.5">1</text>
<text x="56.5" y="89.8">2</text>
<text x="62.1" y="89.8">7</text>
<text x="62.1" y="87.5">8</text>
<text x="280.1" y="87.5">C</text>
<text x="56.5" y="92.1">3</text>
<text x="56.5" y="94.5">4</text>
<text x="62.1" y="94.5">5</text>
<text x="62.1" y="92.1">6</text>
<text x="121.1" y="93.3">1</text>
<text x="127" y="94.5">Vin</text>
<text x="134.3" y="94.5">Vout</text>
<text x="143.3" y="93.3">3</text>
<text x="133.4" y="99.5" transform="rotate(-90 133.4 99.5)">GND</text>
<text x="132.2" y="105.6" transform="rotate(-90 132.2 105.6)">2</text>
<text x="56.5" y="113.3">1</text>
<text x="62.1" y="113.3">8</text>
<text x="164.6" y="110.9">1</text>
<text x="164.6" y="113.3">2</text>
<text x="170.3" y="113.3">7</text>
<text x="170.3" y="110.9">8</text>
<text x="56.5" y="115.6">2</text>
<text x="56.5" y="118">3</text>
<text x="62.1" y="118">6</text>
<text x="62.1" y="115.6">7</text>
<text x="164.6" y="115.6">3</text>
<text x="164.6" y="118">4</text>
<text x="170.3" y="118">5</text>
<text x="170.3" y="115.6">6</text>
<text x="56.5" y="120.3">4</text>
<text x="62.1" y="120.3">5</text>
<text x="14.3" y="132.1">B</text>
<text x="280.1" y="132.1">B</text>
<text x="56.5" y="139.1">1</text>
<text x="56.5" y="141.5">2</text>
<text x="56.5" y="143.8">3</text>
<text x="62.1" y="143.8">6</text>
<text x="62.1" y="141.5">7</text>
<text x="62.1" y="139.1">8</text>
<text x="56.5" y="146.1">4</text>
<text x="62.1" y="146.1">5</text>
<text x="152.8" y="150.9">1</text>
<text x="152.8" y="153.2">2</text>
<text x="152.8" y="155.5">3</text>
<text x="158.5" y="155.5">6</text>
<text x="158.5" y="153.2">7</text>
<text x="158.5" y="150.9">8</text>
<text x="152.8" y="157.9">4</text>
<text x="158.5" y="157.9">5</text>
<text x="56.5" y="164.9">1</text>
<text x="56.5" y="167.3">2</text>
<text x="62.1" y="167.3">7</text>
<text x="62.1" y="164.9">8</text>
<text x="56.5" y="169.6">3</text>
<text x="56.5" y="172">4</text>
<text x="62.1" y="172">5</text>
<text x="62.1" y="169.6">6</text>
<text x="14.3" y="176.7">A</text>
<text x="197.3" y="175.5">Title</text>
<text x="280.1" y="176.7">A</text>
<text x="197.3" y="182.6">Size</text>
<text x="209" y="182.6">Number</text>
<text x="256.1" y="182.6">Revision</text>
<text x="197.3" y="189.6">Date:</text>
<text x="197.3" y="192">File:</text>
<text x="198.5" y="186.1">A4</text>
<text x="207.9" y="189.6">7-Jan-2012</text>
<text x="207.9" y="192">D:\变频器\tu20111110\国产变频器图纸.ddb</text>
<text x="244.3" y="189.6">Sheet</text>
<text x="244.3" y="192">Drawn By:</text>
<text x="250.9" y="189.6">of</text>
<text x="46.1" y="196.6">1</text>
<text x="113.6" y="196.6">2</text>
<text x="181.1" y="196.6">3</text>
<text x="248.6" y="196.6">4</text>
</g>
<g font-size="2.1" fill="#800000">
<text x="23.5" y="33.5">G1'</text>
<text x="64.9" y="32.3">VU+</text>
<text x="97.8" y="38.1">G1</text>
<text x="116.4" y="38.1">VU+</text>
<text x="65.1" y="46.3">VU-</text>
<text x="97.8" y="52.2">E1</text>
<text x="117.9" y="53.4">U</text>
<text x="173.3" y="51.1">+5V</text>
<text x="23.5" y="59.3">G2'</text>
<text x="65.6" y="58.1">V+</text>
<text x="224.8" y="56.9">CT1</text>
<text x="97.8" y="63.9">G2</text>
<text x="163.7" y="68.7">E1</text>
<text x="65.9" y="72.2">V-</text>
<text x="117.9" y="72.2">U'</text>
<text x="64.9" y="83.9">VV+</text>
<text x="97.8" y="78.1">E2</text>
<text x="23.5" y="85.1">G3'</text>
<text x="97.8" y="89.8">G3</text>
<text x="115.9" y="94.5">VW+</text>
<text x="271.9" y="94.5">SC</text>
<text x="65.1" y="98">VV-</text>
<text x="97.8" y="103.9">E3</text>
<text x="173.3" y="107.4">+5V</text>
<text x="23.5" y="110.9">G4'</text>
<text x="65.6" y="109.7">V+</text>
<text x="117.6" y="109.7">W</text>
<text x="224.8" y="113.3">CT2</text>
<text x="97.8" y="115.6">G4</text>
<text x="65.9" y="123.9">V-</text>
<text x="163.7" y="125">E5</text>
<text x="97.8" y="129.7">E4</text>
<text x="117.3" y="128.5">W'</text>
<text x="23.5" y="136.8">G5'</text>
<text x="64.7" y="135.6">VW+</text>
<text x="97.8" y="141.5">G5</text>
<text x="64.9" y="149.7">VW-</text>
<text x="131" y="148.5">+5V</text>
<text x="162.1" y="147.3">V+</text>
<text x="97.8" y="155.5">E5</text>
<text x="194.2" y="153.2">G7</text>
<text x="65.6" y="161.4">V+</text>
<text x="120" y="160.3">GB</text>
<text x="162.3" y="161.4">V-</text>
<text x="23.5" y="162.6">G6'</text>
<text x="97.8" y="167.3">G6</text>
<text x="65.9" y="175.5">V-</text>
<text x="97.8" y="181.4">E6</text>
</g>
<g font-size="2.1" fill="#000080">
<text x="31.5" y="31.5">R95</text>
<text x="31.5" y="35.3">150R</text>
<text x="57.4" y="32.3">PC5</text>
<text x="125.6" y="32.3">U4</text>
<text x="125.6" y="34.6">78L05</text>
<text x="41.7" y="36.9">R86</text>
<text x="41.7" y="39.3">5.1K</text>
<text x="69.2" y="36.3">R45</text>
<text x="69.2" y="39.7">36R</text>
<text x="79.2" y="41.4">R46</text>
<text x="97.1" y="40.9">Z8</text>
<text x="210" y="36.9">C22</text>
<text x="57.4" y="46.3">A3120</text>
<text x="79.2" y="43.5">10K</text>
<text x="88" y="43.5">C44</text>
<text x="88" y="45.6">CAP</text>
<text x="97.1" y="43">18V</text>
<text x="146.7" y="43.8">C18</text>
<text x="146.7" y="46.1">CAP</text>
<text x="156.1" y="43.8">C19</text>
<text x="156.1" y="46.1">CAP</text>
<text x="210" y="44">CAP</text>
<text x="224.1" y="46.3">C87</text>
<text x="97.1" y="48.2">Z9</text>
<text x="97.1" y="50.3">18V</text>
<text x="165.5" y="51.1">U5</text>
<text x="179.7" y="52.7">R20</text>
<text x="196.1" y="53.4">6</text>
<text x="207.9" y="48">R22</text>
<text x="207.9" y="51.7">6.8K</text>
<text x="224.1" y="53.4">CAP</text>
<text x="31.5" y="57.3">R94</text>
<text x="57.4" y="58.1">PC8</text>
<text x="127.9" y="55">R17</text>
<text x="127.9" y="58.8">68R</text>
<text x="179.7" y="56.4">2K</text>
<text x="179.7" y="59.7">R18</text>
<text x="191.4" y="57.8">C17</text>
<text x="196.1" y="58.1">5</text>
<text x="207.9" y="55.7">7</text>
<text x="212.6" y="55">R24</text>
<text x="212.6" y="58.8">100R</text>
<text x="31.5" y="60.9">150R</text>
<text x="41.7" y="62.8">R89</text>
<text x="41.7" y="65.1">5.1K</text>
<text x="69.2" y="62.1">R53</text>
<text x="69.2" y="65.6">36R</text>
<text x="119.2" y="62.8">R31</text>
<text x="119.2" y="65.1">RES1</text>
<text x="126.3" y="62.8">R33</text>
<text x="126.3" y="65.1">RES1</text>
<text x="139.7" y="62.5">C20</text>
<text x="139.7" y="64.9">CAP</text>
<text x="165.5" y="65.1">A7840</text>
<text x="179.7" y="63.5">2K</text>
<text x="189.7" y="65.1">R21</text>
<text x="191.4" y="60.2">CAP</text>
<text x="202.9" y="63">OPAMP1</text>
<text x="205.3" y="60.2">U3B</text>
<text x="222.7" y="60.5">R26</text>
<text x="222.7" y="62.8">10K</text>
<text x="243.8" y="60.5">R81</text>
<text x="243.8" y="62.8">2K</text>
<text x="79.2" y="67.2">R55</text>
<text x="79.2" y="69.4">10K</text>
<text x="88" y="69.4">C50</text>
<text x="88" y="71.5">CAP</text>
<text x="97.1" y="66.7">Z14</text>
<text x="97.1" y="68.8">18V</text>
<text x="189.7" y="67.5">6.8K</text>
<text x="198.5" y="67.2">C21</text>
<text x="198.5" y="69.6">CAP</text>
<text x="231.4" y="66.7">R27</text>
<text x="231.4" y="70.5">10K</text>
<text x="57.4" y="72.2">A3120</text>
<text x="97.1" y="74">Z15</text>
<text x="97.1" y="76.1">18V</text>
<text x="229" y="76.9">2</text>
<text x="257.3" y="74.3">C92</text>
<text x="257.3" y="76.6">CAP</text>
<text x="266.4" y="74.3">U6B</text>
<text x="266.4" y="77.1">OPAMP1</text>
<text x="31.5" y="83.2">R91</text>
<text x="57.4" y="83.9">PC3</text>
<text x="229" y="81.5">3</text>
<text x="240.8" y="79.2">1</text>
<text x="245.5" y="78.5">R82</text>
<text x="245.5" y="82.3">2K</text>
<text x="254.9" y="79.2">5</text>
<text x="254.9" y="83.9">6</text>
<text x="266.7" y="81.5">7</text>
<text x="31.5" y="87">150R</text>
<text x="41.7" y="88.6">R84</text>
<text x="69.2" y="87.9">R41</text>
<text x="125.6" y="88.6">U1</text>
<text x="222.7" y="88.6">R19</text>
<text x="229.8" y="88.6">R23</text>
<text x="235.9" y="88.8">OPAMP1</text>
<text x="238.3" y="86">U6A</text>
<text x="269.7" y="86.3">R25</text>
<text x="269.7" y="88.6">100R</text>
<text x="41.7" y="90.9">5.1K</text>
<text x="69.2" y="91.5">36R</text>
<text x="79.2" y="93.1">R42</text>
<text x="79.2" y="95.2">10K</text>
<text x="88" y="95.2">C36</text>
<text x="97.1" y="92.6">Z4</text>
<text x="97.1" y="94.8">18V</text>
<text x="125.6" y="90.9">78L05</text>
<text x="210" y="93.3">C15</text>
<text x="222.7" y="90.9">10K</text>
<text x="229.8" y="90.9">3.3K</text>
<text x="57.4" y="98">A3120</text>
<text x="88" y="97.3">CAP</text>
<text x="97.1" y="99.9">Z5</text>
<text x="146.7" y="100.1">C10</text>
<text x="156.1" y="100.1">C11</text>
<text x="210" y="100.3">CAP</text>
<text x="257.3" y="97.8">C86</text>
<text x="257.3" y="100.1">CAP</text>
<text x="97.1" y="102">18V</text>
<text x="146.7" y="102.5">CAP</text>
<text x="156.1" y="102.5">CAP</text>
<text x="165.5" y="107.4">U2</text>
<text x="207.9" y="104.3">R16</text>
<text x="31.5" y="109.1">R90</text>
<text x="31.5" y="112.5">150R</text>
<text x="57.4" y="109.7">PC6</text>
<text x="69.2" y="113.7">R47</text>
<text x="127.9" y="111.4">R11</text>
<text x="179.7" y="109.1">R14</text>
<text x="179.7" y="112.8">2K</text>
<text x="196.1" y="109.7">2</text>
<text x="207.9" y="108.1">6.8K</text>
<text x="207.9" y="112.1">1</text>
<text x="212.6" y="111.4">R13</text>
<text x="41.7" y="114.5">R87</text>
<text x="41.7" y="116.8">5.1K</text>
<text x="69.2" y="117.3">36R</text>
<text x="79.2" y="118.9">R49</text>
<text x="97.1" y="118.5">Z10</text>
<text x="119.2" y="119.1">R35</text>
<text x="126.3" y="119.1">R37</text>
<text x="127.9" y="115.2">68R</text>
<text x="139.7" y="118.9">C12</text>
<text x="179.7" y="116.1">R12</text>
<text x="179.7" y="119.8">2K</text>
<text x="191.4" y="114.2">C9</text>
<text x="191.4" y="116.6">CAP</text>
<text x="196.1" y="114.5">3</text>
<text x="202.9" y="119.4">OPAMP1</text>
<text x="205.3" y="116.6">U3A</text>
<text x="212.6" y="115.2">100R</text>
<text x="224.4" y="116.6">C88</text>
<text x="224.4" y="118.9">CAP</text>
<text x="57.4" y="123.9">A3120</text>
<text x="79.2" y="121">10K</text>
<text x="88" y="121">C46</text>
<text x="88" y="123.1">CAP</text>
<text x="97.1" y="120.6">18V</text>
<text x="97.1" y="125.7">Z11</text>
<text x="119.2" y="121.5">RES1</text>
<text x="126.3" y="121.5">RES1</text>
<text x="139.7" y="121.3">CAP</text>
<text x="165.5" y="121.5">A7840</text>
<text x="189.7" y="121.5">R15</text>
<text x="189.7" y="123.9">6.8K</text>
<text x="198.5" y="123.6">C13</text>
<text x="198.5" y="125.9">CAP</text>
<text x="97.1" y="127.9">18V</text>
<text x="31.5" y="134.9">R93</text>
<text x="57.4" y="135.6">PC4</text>
<text x="31.5" y="138.6">150R</text>
<text x="41.7" y="140.3">R85</text>
<text x="41.7" y="142.6">5.1K</text>
<text x="69.2" y="139.5">R43</text>
<text x="69.2" y="143.1">36R</text>
<text x="57.4" y="149.7">A3120</text>
<text x="79.2" y="144.7">R44</text>
<text x="79.2" y="146.8">10K</text>
<text x="88" y="146.8">C42</text>
<text x="88" y="148.9">CAP</text>
<text x="97.1" y="144.3">Z6</text>
<text x="97.1" y="146.4">18V</text>
<text x="153.8" y="147.3">PC9</text>
<text x="97.1" y="151.6">Z7</text>
<text x="97.1" y="153.7">18V</text>
<text x="138" y="152">R?</text>
<text x="138" y="154.4">3K</text>
<text x="165.5" y="151.3">R57</text>
<text x="165.5" y="154.9">36R</text>
<text x="31.5" y="160.7">R92</text>
<text x="57.4" y="161.4">PC7</text>
<text x="127.9" y="158.3">R?</text>
<text x="127.9" y="161.9">330R</text>
<text x="153.8" y="161.4">A3120</text>
<text x="175.7" y="156.5">R59</text>
<text x="175.7" y="158.6">10K</text>
<text x="184.4" y="158.6">C52</text>
<text x="184.4" y="160.7">CAP</text>
<text x="193.5" y="156.1">Z16</text>
<text x="193.5" y="158.2">18V</text>
<text x="31.5" y="164.3">150R</text>
<text x="41.7" y="166.1">R88</text>
<text x="69.2" y="165.5">R50</text>
<text x="193.5" y="163.3">Z17</text>
<text x="193.5" y="165.5">18V</text>
<text x="41.7" y="168.5">5.1K</text>
<text x="69.2" y="168.9">36R</text>
<text x="79.2" y="170.6">R52</text>
<text x="79.2" y="172.7">10K</text>
<text x="88" y="172.7">C48</text>
<text x="97.1" y="170.1">Z12</text>
<text x="97.1" y="172.2">18V</text>
<text x="57.4" y="175.5">A3120</text>
<text x="88" y="174.8">CAP</text>
<text x="97.1" y="177.4">Z13</text>
<text x="97.1" y="179.5">18V</text>
<text x="109.1" y="184.9">FP40R12KE3</text>
<text x="264.3" y="184.9">V1.0</text>
<text x="264.3" y="189.6">1/2</text>
<text x="264.3" y="192">李和明</text>
</g>
</svg>
